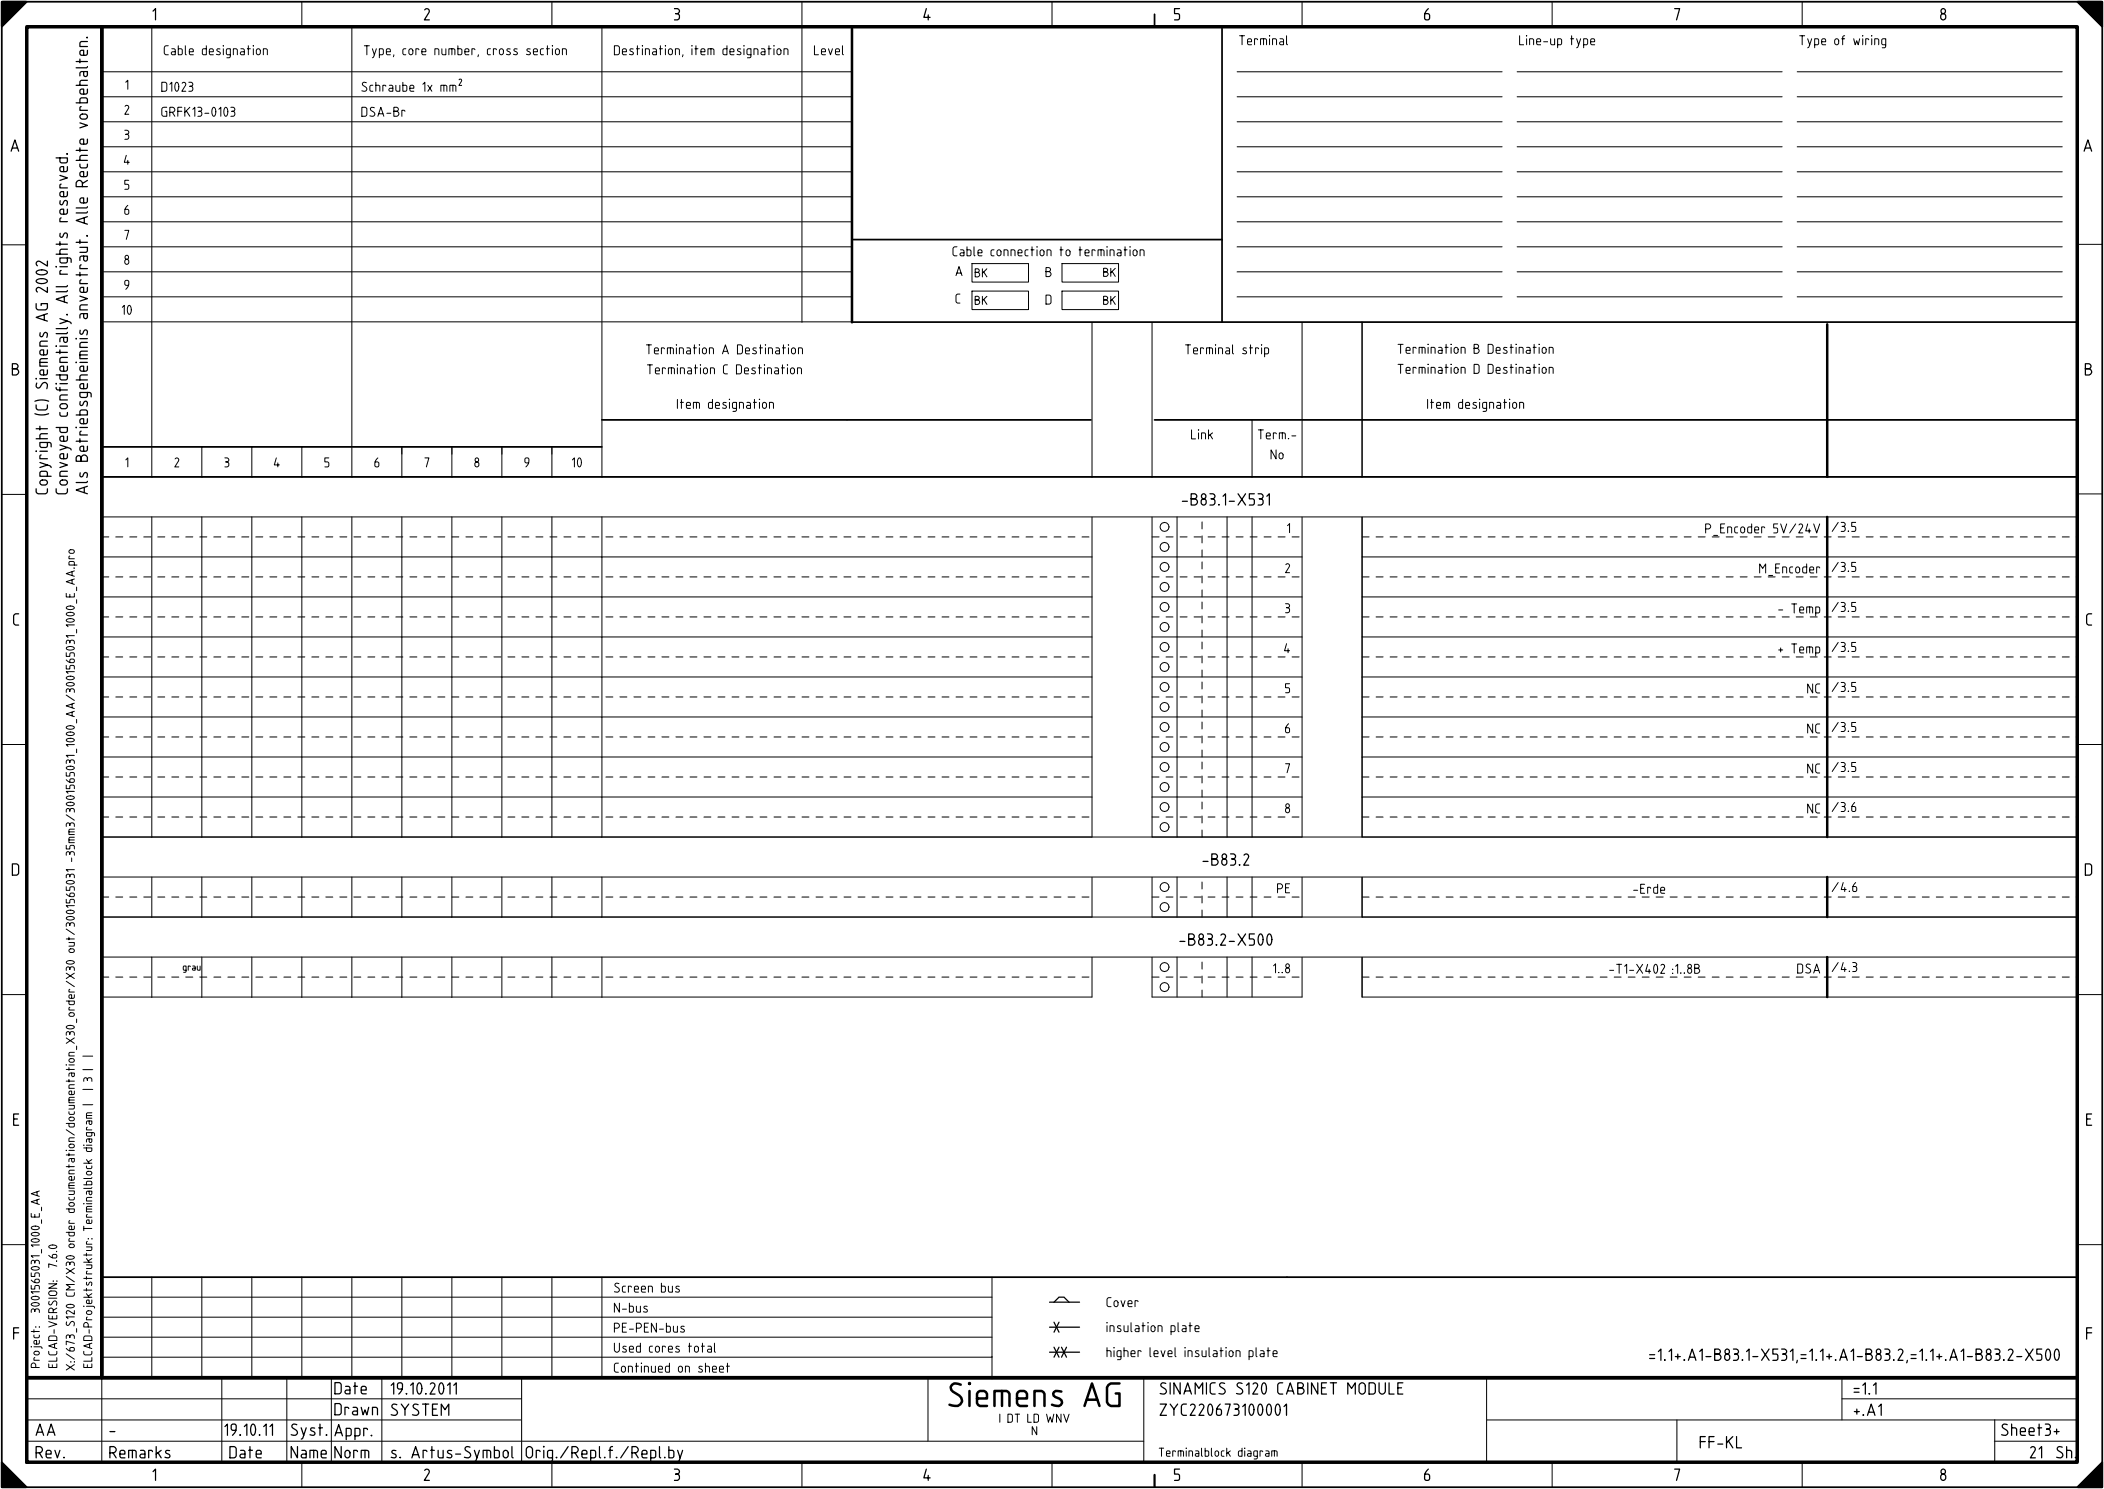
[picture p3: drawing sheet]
<svg xmlns="http://www.w3.org/2000/svg" width="421mm" height="298mm" viewBox="0 0 421 298" stroke-linecap="round" stroke-linejoin="round" font-family="sans-serif">
<g fill="none" stroke="#000" stroke-width=".35">
<path d="M.4 .3h420v297h-420zM.4 .3h5l-5 5zM.5 4.9h.1M.5 4.9h.2M.5 4.8h.2M.5 4.7h.3M.5 4.6h.4M.5 4.6h.5M.5 4.5h.5M.5 4.4h.6M.5 4.3h.7M.5 4.3h.8"/>
<path d="M.5 4.2h.8M.5 4.1h.9M.5 4h1M.5 3.9h1.1M.5 3.8h1.2M.5 3.8h1.3M.5 3.7h1.3M.5 3.6h1.4M.5 3.5h1.5M.5 3.5h1.6M.5 3.4h1.6M.5 3.3h1.7"/>
<path d="M.5 3.2h1.8M.5 3.2h1.9M.5 3.1h1.9M.5 3h2M.5 2.9h2.1M.5 2.9h2.2M.5 2.8h2.2M.5 2.7h2.3M.5 2.6h2.4M.5 2.6h2.5M.5 2.5h2.5M.5 2.4h2.6"/>
<path d="M.5 2.3h2.7M.5 2.3h2.8M.5 2.2h2.8M.5 2.1h2.9M.5 2h3M.5 2h3.1M.5 1.9h3.1M.5 1.8h3.2M.5 1.7h3.3M.5 1.7h3.4M.5 1.6h3.4M.5 1.5h3.5"/>
<path d="M.5 1.4h3.6M.5 1.3h3.7M.5 1.2h3.8M.5 1.2h3.9M.5 1.1h3.9M.5 1h4M.5 .9h4.1M.5 .9h4.2M.5 .8h4.2M.5 .7h4.3M.5 .6h4.4M.5 .6h4.5"/>
<path d="M.5 .5h4.5M.5 .4h4.6M.5 .3h4.7M230.9 2.9v2.4M244.4 5.7v58.7M415.4 .3h5v5zM415.5 .3h4.7M415.6 .4h4.6M415.7 .5h4.5M415.7 .6h4.5M415.8 .6h4.4M415.9 .7h4.3"/>
<path d="M416 .8h4.2M416 .9h4.2M416.1 .9h4.1M416.2 1h4M416.3 1.1h3.9M416.3 1.2h3.9M416.4 1.2h3.8M416.5 1.3h3.7M416.6 1.4h3.6M416.7 1.5h3.5M416.8 1.6h3.4M416.8 1.7h3.4"/>
<path d="M416.9 1.7h3.3M417 1.8h3.2M417.1 1.9h3.1M417.1 2h3.1M417.2 2h3M417.3 2.1h2.9M417.4 2.2h2.8M417.4 2.3h2.8M417.5 2.3h2.7M417.6 2.4h2.6M417.7 2.5h2.5M417.7 2.6h2.5"/>
<path d="M417.8 2.6h2.4M417.9 2.7h2.3M418 2.8h2.2M418 2.9h2.2M418.1 2.9h2.1M418.2 3h2M418.3 3.1h1.9M418.3 3.2h1.9M418.4 3.2h1.8M418.5 3.3h1.7M418.6 3.4h1.6M418.6 3.5h1.6"/>
<path d="M418.7 3.5h1.5M418.8 3.6h1.4M418.9 3.7h1.3M418.9 3.8h1.3M419 3.8h1.2M419.1 3.9h1.1M419.2 4h1M419.3 4.1h.9M419.4 4.2h.8M419.4 4.3h.8M419.5 4.3h.7M419.6 4.4h.6"/>
<path d="M419.7 4.5h.5M419.7 4.6h.5M419.8 4.6h.4M419.9 4.7h.3M420 4.8h.2M420 4.9h.2M420.1 4.9h.1M170.4 47.9h74M170.4 64.4h245M20.4 95.3h395M20.4 89.3h100M120.4 84h97.8"/>
<path d="M230.9 84h184.5M20.4 255.3h395M.4 292.4l5 4.9h-5zM.5 297.3h4.6M.5 297.2h4.5M.5 297.1h4.5M.5 297.1h4.4M.5 297h4.4M.5 297h4.3M.5 296.9h4.2M.5 296.8h4.2M.5 296.8h4.1"/>
<path d="M.5 296.7h4.1M.5 296.7h4M.5 296.6h3.9M.5 296.5h3.9M.5 296.5h3.8M.5 296.4h3.8M.5 296.4h3.7M.5 296.3h3.6M.5 296.2h3.6M.5 296.2h3.5M.5 296.1h3.5M.5 296.1h3.4"/>
<path d="M.5 296h3.4M.5 296h3.3M.5 295.9h3.3M.5 295.9h3.2M.5 295.8h3.1M.5 295.7h3.1M.5 295.7h3M.5 295.6h3M.5 295.6h2.9M.5 295.5h2.8M.5 295.4h2.8M.5 295.4h2.7"/>
<path d="M.5 295.3h2.7M.5 295.3h2.6M.5 295.2h2.5M.5 295.1h2.5M.5 295.1h2.4M.5 295h2.4M.5 295h2.3M.5 294.9h2.2M.5 294.8h2.2M.5 294.8h2.1M.5 294.7h2.1M.5 294.7h2"/>
<path d="M.5 294.6h1.9M.5 294.5h1.9M.5 294.5h1.8M.5 294.4h1.8M.5 294.4h1.7M.5 294.3h1.6M.5 294.2h1.6M.5 294.2h1.5M.5 294.1h1.5M.5 294.1h1.4M.5 294h1.3M.5 293.9h1.3"/>
<path d="M.5 293.9h1.2M.5 293.8h1.2M.5 293.8h1.1M.5 293.7h1M.5 293.6h1M.5 293.6h.9M.5 293.5h.9M.5 293.5h.8M.5 293.4h.8M.5 293.4h.7M.5 293.3h.7M.5 293.3h.6"/>
<path d="M.5 293.2h.5M.5 293.1h.5M.5 293.1h.4M.5 293h.4M.5 293h.3M.5 292.9h.2M.5 292.8h.2M.5 292.8h.1M.5 292.7h.1M230.9 294.8v2.5M415.4 297.3l5-4.9v4.9zM415.6 297.3h4.6"/>
<path d="M415.7 297.2h4.5M415.7 297.1h4.5M415.8 297.1h4.4M415.8 297h4.4M415.9 297h4.3M416 296.9h4.2M416 296.8h4.2M416.1 296.8h4.1M416.1 296.7h4.1M416.2 296.7h4M416.3 296.6h3.9M416.3 296.5h3.9"/>
<path d="M416.4 296.5h3.8M416.4 296.4h3.8M416.5 296.4h3.7M416.6 296.3h3.6M416.6 296.2h3.6M416.7 296.2h3.5M416.7 296.1h3.5M416.8 296.1h3.4M416.8 296h3.4M416.9 296h3.3M416.9 295.9h3.3M417 295.9h3.2"/>
<path d="M417.1 295.8h3.1M417.1 295.7h3.1M417.2 295.7h3M417.2 295.6h3M417.3 295.6h2.9M417.4 295.5h2.8M417.4 295.4h2.8M417.5 295.4h2.7M417.5 295.3h2.7M417.6 295.3h2.6M417.7 295.2h2.5M417.7 295.1h2.5"/>
<path d="M417.8 295.1h2.4M417.8 295h2.4M417.9 295h2.3M418 294.9h2.2M418 294.8h2.2M418.1 294.8h2.1M418.1 294.7h2.1M418.2 294.7h2M418.3 294.6h1.9M418.3 294.5h1.9M418.4 294.5h1.8M418.4 294.4h1.8"/>
<path d="M418.5 294.4h1.7M418.6 294.3h1.6M418.6 294.2h1.6M418.7 294.2h1.5M418.7 294.1h1.5M418.8 294.1h1.4M418.9 294h1.3M418.9 293.9h1.3M419 293.9h1.2M419 293.8h1.2M419.1 293.8h1.1M419.2 293.7h1"/>
<path d="M419.2 293.6h1M419.3 293.6h.9M419.3 293.5h.9M419.4 293.5h.8M419.4 293.4h.8M419.5 293.4h.7M419.5 293.3h.7M419.6 293.3h.6M419.7 293.2h.5M419.7 293.1h.5M419.8 293.1h.4M419.8 293h.4"/>
<path d="M419.9 293h.3M420 292.9h.2M420 292.8h.2M420.1 292.8h.1M420.1 292.7h.1"/>
</g>
<path d="M209.9 270.3h6M209.9 265.3h6M209.9 260.4h6M210.8 260.4l1-1.1h1l1 1.1M210.8 269.3l1 2M210.8 264.4l1 2M211.8 269.3l-1 2M211.8 264.4l-1 2M212.3 269.3l1 2M213.3 269.3l-1 2" fill="none" stroke="#000" stroke-width=".25"/>
<path d="M170.4 5.7v58.7M365.4 64.8v30.5M365.4 103.3v64.1M365.4 175.3v8M365.4 191.4v7.9" fill="none" stroke="#000" stroke-width=".5"/>
<g fill="none" stroke="#000" stroke-width=".2">
<path d="M20.4 14.4h150M20.4 19.3h150M30.4 5.3v90M60.4 .3v5M70.4 5.3v90M110.4 .3v5M120.4 5.3v90M160.4 .3v64.1M210.4 .3v5M247.4 14.4h53M247.4 19.3h53M260.4 .3v5"/>
<path d="M303.4 14.4h53M303.4 19.3h53M310.4 .3v5M359.4 14.4h53M359.4 19.3h53M360.4 .3v5M20.4 39.3h150M20.4 34.3h150M20.4 29.3h150M20.4 24.3h150M247.4 39.3h53M247.4 34.3h53"/>
<path d="M247.4 29.3h53M247.4 24.3h53M303.4 39.3h53M303.4 34.3h53M303.4 29.3h53M303.4 24.3h53M359.4 39.3h53M359.4 34.3h53M359.4 29.3h53M359.4 24.3h53M.4 48.9h5M20.4 59.3h150"/>
<path d="M20.4 54.3h150M20.4 49.4h150M20.4 44.3h150M194.4 58.2h11.3v3.7h-11.3zM194.4 52.7h11.3v3.7h-11.3zM212.4 52.7h11.3v3.7h-11.3zM212.4 58.2h11.3v3.7h-11.3zM247.4 59.3h53M247.4 54.3h53M247.4 49.4h53M247.4 44.3h53M303.4 59.3h53"/>
<path d="M303.4 54.3h53M303.4 49.4h53M303.4 44.3h53M359.4 59.3h53M359.4 54.3h53M359.4 49.4h53M359.4 44.3h53M415.4 48.8h5M20.4 64.4h150M218.4 64.4v30.9M230.4 64.4v30.9M260.4 64.4v30.9"/>
<path d="M272.4 64.4v30.9M.4 98.8h5M20.4 95.3h395M40.4 89.3h.1M40.4 89.3v6M50.4 89.3h.1M50.4 89.3v6M60.4 89.3h.1M60.4 89.3v6M80.4 89.3v6M90.4 89.3v6M100.4 89.3v6"/>
<path d="M110.4 89.3v6M250.4 84v11.3M415.4 98.7h5M20.4 103.3h395M20.4 111.4h198M20.4 107.4h1.4M20.4 119.3h198M20.4 115.3h1.4M23.2 107.4h1.4M23.2 115.3h1.4M26 107.4h1.4M26 115.3h1.4"/>
<path d="M28.8 107.4h1.4M28.8 115.3h1.4M30.4 103.3v64.1M31.6 107.4h1.4M31.6 115.3h1.4M34.4 107.4h1.4M34.4 115.3h1.4M37.2 107.4h1.4M37.2 115.3h1.4M40 107.4h1.4M40 115.3h1.4M40.4 103.3v64.1"/>
<path d="M42.8 107.4h1.4M42.8 115.3h1.4M45.6 107.4h1.4M45.6 115.3h1.4M48.4 107.4h1.4M48.4 115.3h1.4M50.4 103.3v64.1M51.2 107.4h1.4M51.2 115.3h1.4M54 107.4h1.4M54 115.3h1.4M56.8 107.4h1.4"/>
<path d="M56.8 115.3h1.4M59.6 107.4h1.4M59.6 115.3h1.4M60.4 103.3v64.1M62.4 107.4h1.4M62.4 115.3h1.4M65.2 107.4h1.4M65.2 115.3h1.4M68 107.4h1.4M68 115.3h1.4M70.4 103.3v64.1M70.8 107.4h1.4"/>
<path d="M70.8 115.3h1.4M73.6 107.4h1.4M73.6 115.3h1.4M76.4 107.4h1.4M76.4 115.3h1.4M79.2 107.4h1.4M79.2 115.3h1.4M80.4 103.3v64.1M82 107.4h1.4M82 115.3h1.4M84.8 107.4h1.4M84.8 115.3h1.4"/>
<path d="M87.6 107.4h1.4M87.6 115.3h1.4M90.4 103.3v64.1M90.4 107.4h1.4M90.4 115.3h1.4M93.2 107.4h1.4M93.2 115.3h1.4M96 107.4h1.4M96 115.3h1.4M98.8 107.4h1.4M98.8 115.3h1.4M100.4 103.3v64.1"/>
<path d="M101.6 107.4h1.4M101.6 115.3h1.4M104.4 107.4h1.4M104.4 115.3h1.4M107.2 107.4h1.4M107.2 115.3h1.4M110 107.4h1.4M110 115.3h1.4M110.4 103.3v64.1M112.8 107.4h1.4M112.8 115.3h1.4M115.6 107.4h1.4"/>
<path d="M115.6 115.3h1.4M118.4 107.4h1.4M118.4 115.3h1.4M120.4 103.3v64.1M121.2 107.4h1.4M121.2 115.3h1.4M124 107.4h1.4M124 115.3h1.4M126.8 107.4h1.4M126.8 115.3h1.4M129.6 107.4h1.4M129.6 115.3h1.4"/>
<path d="M132.4 107.4h1.4M132.4 115.3h1.4M135.2 107.4h1.4M135.2 115.3h1.4M138 107.4h1.4M138 115.3h1.4M140.8 107.4h1.4M140.8 115.3h1.4M143.6 107.4h1.4M143.6 115.3h1.4M146.4 107.4h1.4M146.4 115.3h1.4"/>
<path d="M149.2 107.4h1.4M149.2 115.3h1.4M152 107.4h1.4M152 115.3h1.4M154.8 107.4h1.4M154.8 115.3h1.4M157.6 107.4h1.4M157.6 115.3h1.4M160.4 107.4h1.4M160.4 115.3h1.4M163.2 107.4h1.4M163.2 115.3h1.4"/>
<path d="M166 107.4h1.4M166 115.3h1.4M168.8 107.4h1.4M168.8 115.3h1.4M171.6 107.4h1.4M171.6 115.3h1.4M174.4 107.4h1.4M174.4 115.3h1.4M177.2 107.4h1.4M177.2 115.3h1.4M180 107.4h1.4M180 115.3h1.4"/>
<path d="M182.8 107.4h1.4M182.8 115.3h1.4M185.6 107.4h1.4M185.6 115.3h1.4M188.4 107.4h1.4M188.4 115.3h1.4M191.2 107.4h1.4M191.2 115.3h1.4M194 107.4h1.4M194 115.3h1.4M196.8 107.4h1.4M196.8 115.3h1.4"/>
<path d="M199.6 107.4h1.4M199.6 115.3h1.4M202.4 107.4h1.4M202.4 115.3h1.4M205.2 107.4h1.4M205.2 115.3h1.4M208 107.4h1.4M208 115.3h1.4M210.8 107.4h1.4M210.8 115.3h1.4M213.6 107.4h1.4M213.6 115.3h1.4"/>
<path d="M216.4 107.4h1.4M216.4 115.3h1.4M218.4 103.4v39.9h-198M230.4 103.4v39.9h30v-39.9M230.4 111.4h30M230.4 107.4h1.4M230.4 119.3h30M230.4 115.3h1.4M233.2 107.4h1.4M233.2 115.3h1.4M235.4 103.3v64.1M236 107.4h1.4"/>
<path d="M236 115.3h1.4M238.8 107.4h1.4M238.8 115.3h1.4M240.4 104.3v1.4M240.4 107.1v1.4M240.4 110v1.4M240.4 112.3v1.4M240.4 115.2v1.4M240.4 117.9v1.4M241.6 107.4h1.4M241.6 115.3h1.4M244.4 107.4h1.4"/>
<path d="M244.4 115.3h1.4M245.4 103.3v64.1M247.2 107.4h1.4M247.2 115.3h1.4M250 107.4h1.4M250 115.3h1.4M250.4 103.3v64.1M252.8 107.4h1.4M252.8 115.3h1.4M255.6 107.4h1.4M255.6 115.3h1.4M258.4 107.4h1.4"/>
<path d="M258.4 115.3h1.4M272.4 103.4v39.9h143M272.4 111.4h143M272.4 107.4h1.4M272.4 119.3h143M272.4 115.3h1.4M275.2 107.4h1.4M275.2 115.3h1.4M278 107.4h1.4M278 115.3h1.4M280.8 107.4h1.4M280.8 115.3h1.4"/>
<path d="M283.6 107.4h1.4M283.6 115.3h1.4M286.4 107.4h1.4M286.4 115.3h1.4M289.2 107.4h1.4M289.2 115.3h1.4M292 107.4h1.4M292 115.3h1.4M294.8 107.4h1.4M294.8 115.3h1.4M297.6 107.4h1.4M297.6 115.3h1.4"/>
<path d="M300.4 107.4h1.4M300.4 115.3h1.4M303.2 107.4h1.4M303.2 115.3h1.4M306 107.4h1.4M306 115.3h1.4M308.8 107.4h1.4M308.8 115.3h1.4M311.6 107.4h1.4M311.6 115.3h1.4M314.4 107.4h1.4M314.4 115.3h1.4"/>
<path d="M317.2 107.4h1.4M317.2 115.3h1.4M320 107.4h1.4M320 115.3h1.4M322.8 107.4h1.4M322.8 115.3h1.4M325.6 107.4h1.4M325.6 115.3h1.4M328.4 107.4h1.4M328.4 115.3h1.4M331.2 107.4h1.4M331.2 115.3h1.4"/>
<path d="M334 107.4h1.4M334 115.3h1.4M336.8 107.4h1.4M336.8 115.3h1.4M339.6 107.4h1.4M339.6 115.3h1.4M342.4 107.4h1.4M342.4 115.3h1.4M345.2 107.4h1.4M345.2 115.3h1.4M348 107.4h1.4M348 115.3h1.4"/>
<path d="M350.8 107.4h1.4M350.8 115.3h1.4M353.6 107.4h1.4M353.6 115.3h1.4M356.4 107.4h1.4M356.4 115.3h1.4M359.2 107.4h1.4M359.2 115.3h1.4M362 107.4h1.4M362 115.3h1.4M364.8 107.4h1.4M364.8 115.3h1.4"/>
<path d="M367.6 107.4h1.4M367.6 115.3h1.4M370.4 107.4h1.4M370.4 115.3h1.4M373.2 107.4h1.4M373.2 115.3h1.4M376 107.4h1.4M376 115.3h1.4M378.8 107.4h1.4M378.8 115.3h1.4M381.6 107.4h1.4M381.6 115.3h1.4"/>
<path d="M384.4 107.4h1.4M384.4 115.3h1.4M387.2 107.4h1.4M387.2 115.3h1.4M390 107.4h1.4M390 115.3h1.4M392.8 107.4h1.4M392.8 115.3h1.4M395.6 107.4h1.4M395.6 115.3h1.4M398.4 107.4h1.4M398.4 115.3h1.4"/>
<path d="M401.2 107.4h1.4M401.2 115.3h1.4M404 107.4h1.4M404 115.3h1.4M406.8 107.4h1.4M406.8 115.3h1.4M409.6 107.4h1.4M409.6 115.3h1.4M412.4 107.4h1.4M412.4 115.3h1.4M415.2 107.4h.2M415.2 115.3h.2"/>
<path d="M20.4 127.3h198M20.4 123.3h1.4M20.4 135.4h198M20.4 131.3h1.4M20.4 139.4h1.4M23.2 123.3h1.4M23.2 131.3h1.4M23.2 139.4h1.4M26 123.3h1.4M26 131.3h1.4M26 139.4h1.4M28.8 123.3h1.4"/>
<path d="M28.8 131.3h1.4M28.8 139.4h1.4M31.6 123.3h1.4M31.6 131.3h1.4M31.6 139.4h1.4M34.4 123.3h1.4M34.4 131.3h1.4M34.4 139.4h1.4M37.2 123.3h1.4M37.2 131.3h1.4M37.2 139.4h1.4M40 123.3h1.4"/>
<path d="M40 131.3h1.4M40 139.4h1.4M42.8 123.3h1.4M42.8 131.3h1.4M42.8 139.4h1.4M45.6 123.3h1.4M45.6 131.3h1.4M45.6 139.4h1.4M48.4 123.3h1.4M48.4 131.3h1.4M48.4 139.4h1.4M51.2 123.3h1.4"/>
<path d="M51.2 131.3h1.4M51.2 139.4h1.4M54 123.3h1.4M54 131.3h1.4M54 139.4h1.4M56.8 123.3h1.4M56.8 131.3h1.4M56.8 139.4h1.4M59.6 123.3h1.4M59.6 131.3h1.4M59.6 139.4h1.4M62.4 123.3h1.4"/>
<path d="M62.4 131.3h1.4M62.4 139.4h1.4M65.2 123.3h1.4M65.2 131.3h1.4M65.2 139.4h1.4M68 123.3h1.4M68 131.3h1.4M68 139.4h1.4M70.8 123.3h1.4M70.8 131.3h1.4M70.8 139.4h1.4M73.6 123.3h1.4"/>
<path d="M73.6 131.3h1.4M73.6 139.4h1.4M76.4 123.3h1.4M76.4 131.3h1.4M76.4 139.4h1.4M79.2 123.3h1.4M79.2 131.3h1.4M79.2 139.4h1.4M82 123.3h1.4M82 131.3h1.4M82 139.4h1.4M84.8 123.3h1.4"/>
<path d="M84.8 131.3h1.4M84.8 139.4h1.4M87.6 123.3h1.4M87.6 131.3h1.4M87.6 139.4h1.4M90.4 123.3h1.4M90.4 131.3h1.4M90.4 139.4h1.4M93.2 123.3h1.4M93.2 131.3h1.4M93.2 139.4h1.4M96 123.3h1.4"/>
<path d="M96 131.3h1.4M96 139.4h1.4M98.8 123.3h1.4M98.8 131.3h1.4M98.8 139.4h1.4M101.6 123.3h1.4M101.6 131.3h1.4M101.6 139.4h1.4M104.4 123.3h1.4M104.4 131.3h1.4M104.4 139.4h1.4M107.2 123.3h1.4"/>
<path d="M107.2 131.3h1.4M107.2 139.4h1.4M110 123.3h1.4M110 131.3h1.4M110 139.4h1.4M112.8 123.3h1.4M112.8 131.3h1.4M112.8 139.4h1.4M115.6 123.3h1.4M115.6 131.3h1.4M115.6 139.4h1.4M118.4 123.3h1.4"/>
<path d="M118.4 131.3h1.4M118.4 139.4h1.4M121.2 123.3h1.4M121.2 131.3h1.4M121.2 139.4h1.4M124 123.3h1.4M124 131.3h1.4M124 139.4h1.4M126.8 123.3h1.4M126.8 131.3h1.4M126.8 139.4h1.4M129.6 123.3h1.4"/>
<path d="M129.6 131.3h1.4M129.6 139.4h1.4M132.4 123.3h1.4M132.4 131.3h1.4M132.4 139.4h1.4M135.2 123.3h1.4M135.2 131.3h1.4M135.2 139.4h1.4M138 123.3h1.4M138 131.3h1.4M138 139.4h1.4M140.8 123.3h1.4"/>
<path d="M140.8 131.3h1.4M140.8 139.4h1.4M143.6 123.3h1.4M143.6 131.3h1.4M143.6 139.4h1.4M146.4 123.3h1.4M146.4 131.3h1.4M146.4 139.4h1.4M149.2 123.3h1.4M149.2 131.3h1.4M149.2 139.4h1.4M152 123.3h1.4"/>
<path d="M152 131.3h1.4M152 139.4h1.4M154.8 123.3h1.4M154.8 131.3h1.4M154.8 139.4h1.4M157.6 123.3h1.4M157.6 131.3h1.4M157.6 139.4h1.4M160.4 123.3h1.4M160.4 131.3h1.4M160.4 139.4h1.4M163.2 123.3h1.4"/>
<path d="M163.2 131.3h1.4M163.2 139.4h1.4M166 123.3h1.4M166 131.3h1.4M166 139.4h1.4M168.8 123.3h1.4M168.8 131.3h1.4M168.8 139.4h1.4M171.6 123.3h1.4M171.6 131.3h1.4M171.6 139.4h1.4M174.4 123.3h1.4"/>
<path d="M174.4 131.3h1.4M174.4 139.4h1.4M177.2 123.3h1.4M177.2 131.3h1.4M177.2 139.4h1.4M180 123.3h1.4M180 131.3h1.4M180 139.4h1.4M182.8 123.3h1.4M182.8 131.3h1.4M182.8 139.4h1.4M185.6 123.3h1.4"/>
<path d="M185.6 131.3h1.4M185.6 139.4h1.4M188.4 123.3h1.4M188.4 131.3h1.4M188.4 139.4h1.4M191.2 123.3h1.4M191.2 131.3h1.4M191.2 139.4h1.4M194 123.3h1.4M194 131.3h1.4M194 139.4h1.4M196.8 123.3h1.4"/>
<path d="M196.8 131.3h1.4M196.8 139.4h1.4M199.6 123.3h1.4M199.6 131.3h1.4M199.6 139.4h1.4M202.4 123.3h1.4M202.4 131.3h1.4M202.4 139.4h1.4M205.2 123.3h1.4M205.2 131.3h1.4M205.2 139.4h1.4M208 123.3h1.4"/>
<path d="M208 131.3h1.4M208 139.4h1.4M210.8 123.3h1.4M210.8 131.3h1.4M210.8 139.4h1.4M213.6 123.3h1.4M213.6 131.3h1.4M213.6 139.4h1.4M216.4 123.3h1.4M216.4 131.3h1.4M216.4 139.4h1.4M230.4 127.3h30"/>
<path d="M230.4 123.3h1.4M230.4 135.4h30M230.4 131.3h1.4M230.4 139.4h1.4M233.2 123.3h1.4M233.2 131.3h1.4M233.2 139.4h1.4M236 123.3h1.4M236 131.3h1.4M236 139.4h1.4M238.8 123.3h1.4M238.8 131.3h1.4"/>
<path d="M238.8 139.4h1.4M240.4 120.4v1.4M240.4 123.1v1.4M240.4 125.9v1.4M240.4 128.3v1.4M240.4 131.1v1.4M240.4 133.9v1.5M240.4 136.3v1.4M240.4 139.1v1.5M241.6 123.3h1.4M241.6 131.3h1.4M241.6 139.4h1.4"/>
<path d="M244.4 123.3h1.4M244.4 131.3h1.4M244.4 139.4h1.4M247.2 123.3h1.4M247.2 131.3h1.4M247.2 139.4h1.4M250 123.3h1.4M250 131.3h1.4M250 139.4h1.4M252.8 123.3h1.4M252.8 131.3h1.4M252.8 139.4h1.4"/>
<path d="M255.6 123.3h1.4M255.6 131.3h1.4M255.6 139.4h1.4M258.4 123.3h1.4M258.4 131.3h1.4M258.4 139.4h1.4M272.4 127.3h143M272.4 123.3h1.4M272.4 135.4h143M272.4 131.3h1.4M272.4 139.4h1.4M275.2 123.3h1.4"/>
<path d="M275.2 131.3h1.4M275.2 139.4h1.4M278 123.3h1.4M278 131.3h1.4M278 139.4h1.4M280.8 123.3h1.4M280.8 131.3h1.4M280.8 139.4h1.4M283.6 123.3h1.4M283.6 131.3h1.4M283.6 139.4h1.4M286.4 123.3h1.4"/>
<path d="M286.4 131.3h1.4M286.4 139.4h1.4M289.2 123.3h1.4M289.2 131.3h1.4M289.2 139.4h1.4M292 123.3h1.4M292 131.3h1.4M292 139.4h1.4M294.8 123.3h1.4M294.8 131.3h1.4M294.8 139.4h1.4M297.6 123.3h1.4"/>
<path d="M297.6 131.3h1.4M297.6 139.4h1.4M300.4 123.3h1.4M300.4 131.3h1.4M300.4 139.4h1.4M303.2 123.3h1.4M303.2 131.3h1.4M303.2 139.4h1.4M306 123.3h1.4M306 131.3h1.4M306 139.4h1.4M308.8 123.3h1.4"/>
<path d="M308.8 131.3h1.4M308.8 139.4h1.4M311.6 123.3h1.4M311.6 131.3h1.4M311.6 139.4h1.4M314.4 123.3h1.4M314.4 131.3h1.4M314.4 139.4h1.4M317.2 123.3h1.4M317.2 131.3h1.4M317.2 139.4h1.4M320 123.3h1.4"/>
<path d="M320 131.3h1.4M320 139.4h1.4M322.8 123.3h1.4M322.8 131.3h1.4M322.8 139.4h1.4M325.6 123.3h1.4M325.6 131.3h1.4M325.6 139.4h1.4M328.4 123.3h1.4M328.4 131.3h1.4M328.4 139.4h1.4M331.2 123.3h1.4"/>
<path d="M331.2 131.3h1.4M331.2 139.4h1.4M334 123.3h1.4M334 131.3h1.4M334 139.4h1.4M336.8 123.3h1.4M336.8 131.3h1.4M336.8 139.4h1.4M339.6 123.3h1.4M339.6 131.3h1.4M339.6 139.4h1.4M342.4 123.3h1.4"/>
<path d="M342.4 131.3h1.4M342.4 139.4h1.4M345.2 123.3h1.4M345.2 131.3h1.4M345.2 139.4h1.4M348 123.3h1.4M348 131.3h1.4M348 139.4h1.4M350.8 123.3h1.4M350.8 131.3h1.4M350.8 139.4h1.4M353.6 123.3h1.4"/>
<path d="M353.6 131.3h1.4M353.6 139.4h1.4M356.4 123.3h1.4M356.4 131.3h1.4M356.4 139.4h1.4M359.2 123.3h1.4M359.2 131.3h1.4M359.2 139.4h1.4M362 123.3h1.4M362 131.3h1.4M362 139.4h1.4M364.8 123.3h1.4"/>
<path d="M364.8 131.3h1.4M364.8 139.4h1.4M367.6 123.3h1.4M367.6 131.3h1.4M367.6 139.4h1.4M370.4 123.3h1.4M370.4 131.3h1.4M370.4 139.4h1.4M373.2 123.3h1.4M373.2 131.3h1.4M373.2 139.4h1.4M376 123.3h1.4"/>
<path d="M376 131.3h1.4M376 139.4h1.4M378.8 123.3h1.4M378.8 131.3h1.4M378.8 139.4h1.4M381.6 123.3h1.4M381.6 131.3h1.4M381.6 139.4h1.4M384.4 123.3h1.4M384.4 131.3h1.4M384.4 139.4h1.4M387.2 123.3h1.4"/>
<path d="M387.2 131.3h1.4M387.2 139.4h1.4M390 123.3h1.4M390 131.3h1.4M390 139.4h1.4M392.8 123.3h1.4M392.8 131.3h1.4M392.8 139.4h1.4M395.6 123.3h1.4M395.6 131.3h1.4M395.6 139.4h1.4M398.4 123.3h1.4"/>
<path d="M398.4 131.3h1.4M398.4 139.4h1.4M401.2 123.3h1.4M401.2 131.3h1.4M401.2 139.4h1.4M404 123.3h1.4M404 131.3h1.4M404 139.4h1.4M406.8 123.3h1.4M406.8 131.3h1.4M406.8 139.4h1.4M409.6 123.3h1.4"/>
<path d="M409.6 131.3h1.4M409.6 139.4h1.4M412.4 123.3h1.4M412.4 131.3h1.4M412.4 139.4h1.4M415.2 123.3h.2M415.2 131.3h.2M415.2 139.4h.2M.4 148.9h5M20.4 151.3h198M20.4 147.3h1.4M20.4 159.3h198"/>
<path d="M20.4 155.3h1.4M23.2 147.3h1.4M23.2 155.3h1.4M26 147.3h1.4M26 155.3h1.4M28.8 147.3h1.4M28.8 155.3h1.4M31.6 147.3h1.4M31.6 155.3h1.4M34.4 147.3h1.4M34.4 155.3h1.4M37.2 147.3h1.4"/>
<path d="M37.2 155.3h1.4M40 147.3h1.4M40 155.3h1.4M42.8 147.3h1.4M42.8 155.3h1.4M45.6 147.3h1.4M45.6 155.3h1.4M48.4 147.3h1.4M48.4 155.3h1.4M51.2 147.3h1.4M51.2 155.3h1.4M54 147.3h1.4"/>
<path d="M54 155.3h1.4M56.8 147.3h1.4M56.8 155.3h1.4M59.6 147.3h1.4M59.6 155.3h1.4M62.4 147.3h1.4M62.4 155.3h1.4M65.2 147.3h1.4M65.2 155.3h1.4M68 147.3h1.4M68 155.3h1.4M70.8 147.3h1.4"/>
<path d="M70.8 155.3h1.4M73.6 147.3h1.4M73.6 155.3h1.4M76.4 147.3h1.4M76.4 155.3h1.4M79.2 147.3h1.4M79.2 155.3h1.4M82 147.3h1.4M82 155.3h1.4M84.8 147.3h1.4M84.8 155.3h1.4M87.6 147.3h1.4"/>
<path d="M87.6 155.3h1.4M90.4 147.3h1.4M90.4 155.3h1.4M93.2 147.3h1.4M93.2 155.3h1.4M96 147.3h1.4M96 155.3h1.4M98.8 147.3h1.4M98.8 155.3h1.4M101.6 147.3h1.4M101.6 155.3h1.4M104.4 147.3h1.4"/>
<path d="M104.4 155.3h1.4M107.2 147.3h1.4M107.2 155.3h1.4M110 147.3h1.4M110 155.3h1.4M112.8 147.3h1.4M112.8 155.3h1.4M115.6 147.3h1.4M115.6 155.3h1.4M118.4 147.3h1.4M118.4 155.3h1.4M121.2 147.3h1.4"/>
<path d="M121.2 155.3h1.4M124 147.3h1.4M124 155.3h1.4M126.8 147.3h1.4M126.8 155.3h1.4M129.6 147.3h1.4M129.6 155.3h1.4M132.4 147.3h1.4M132.4 155.3h1.4M135.2 147.3h1.4M135.2 155.3h1.4M138 147.3h1.4"/>
<path d="M138 155.3h1.4M140.8 147.3h1.4M140.8 155.3h1.4M143.6 147.3h1.4M143.6 155.3h1.4M146.4 147.3h1.4M146.4 155.3h1.4M149.2 147.3h1.4M149.2 155.3h1.4M152 147.3h1.4M152 155.3h1.4M154.8 147.3h1.4"/>
<path d="M154.8 155.3h1.4M157.6 147.3h1.4M157.6 155.3h1.4M160.4 147.3h1.4M160.4 155.3h1.4M163.2 147.3h1.4M163.2 155.3h1.4M166 147.3h1.4M166 155.3h1.4M168.8 147.3h1.4M168.8 155.3h1.4M171.6 147.3h1.4"/>
<path d="M171.6 155.3h1.4M174.4 147.3h1.4M174.4 155.3h1.4M177.2 147.3h1.4M177.2 155.3h1.4M180 147.3h1.4M180 155.3h1.4M182.8 147.3h1.4M182.8 155.3h1.4M185.6 147.3h1.4M185.6 155.3h1.4M188.4 147.3h1.4"/>
<path d="M188.4 155.3h1.4M191.2 147.3h1.4M191.2 155.3h1.4M194 147.3h1.4M194 155.3h1.4M196.8 147.3h1.4M196.8 155.3h1.4M199.6 147.3h1.4M199.6 155.3h1.4M202.4 147.3h1.4M202.4 155.3h1.4M205.2 147.3h1.4"/>
<path d="M205.2 155.3h1.4M208 147.3h1.4M208 155.3h1.4M210.8 147.3h1.4M210.8 155.3h1.4M213.6 147.3h1.4M213.6 155.3h1.4M216.4 147.3h1.4M216.4 155.3h1.4M218.4 143.4v24M230.4 143.4v24M230.4 151.3h30"/>
<path d="M230.4 147.3h1.4M230.4 159.3h30M230.4 155.3h1.4M233.2 147.3h1.4M233.2 155.3h1.4M236 147.3h1.4M236 155.3h1.4M238.8 147.3h1.4M238.8 155.3h1.4M240.4 142v1.3M240.4 144.3v1.5M240.4 147.2v1.3"/>
<path d="M240.4 149.9v1.4M240.4 152.4v1.3M240.4 155.1v1.4M240.4 157.9v1.4M241.6 147.3h1.4M241.6 155.3h1.4M244.4 147.3h1.4M244.4 155.3h1.4M247.2 147.3h1.4M247.2 155.3h1.4M250 147.3h1.4M250 155.3h1.4"/>
<path d="M252.8 147.3h1.4M252.8 155.3h1.4M255.6 147.3h1.4M255.6 155.3h1.4M258.4 147.3h1.4M258.4 155.3h1.4M260.4 143.4v24M272.4 143.4v24M272.4 151.3h143M272.4 147.3h1.4M272.4 159.3h143M272.4 155.3h1.4"/>
<path d="M275.2 147.3h1.4M275.2 155.3h1.4M278 147.3h1.4M278 155.3h1.4M280.8 147.3h1.4M280.8 155.3h1.4M283.6 147.3h1.4M283.6 155.3h1.4M286.4 147.3h1.4M286.4 155.3h1.4M289.2 147.3h1.4M289.2 155.3h1.4"/>
<path d="M292 147.3h1.4M292 155.3h1.4M294.8 147.3h1.4M294.8 155.3h1.4M297.6 147.3h1.4M297.6 155.3h1.4M300.4 147.3h1.4M300.4 155.3h1.4M303.2 147.3h1.4M303.2 155.3h1.4M306 147.3h1.4M306 155.3h1.4"/>
<path d="M308.8 147.3h1.4M308.8 155.3h1.4M311.6 147.3h1.4M311.6 155.3h1.4M314.4 147.3h1.4M314.4 155.3h1.4M317.2 147.3h1.4M317.2 155.3h1.4M320 147.3h1.4M320 155.3h1.4M322.8 147.3h1.4M322.8 155.3h1.4"/>
<path d="M325.6 147.3h1.4M325.6 155.3h1.4M328.4 147.3h1.4M328.4 155.3h1.4M331.2 147.3h1.4M331.2 155.3h1.4M334 147.3h1.4M334 155.3h1.4M336.8 147.3h1.4M336.8 155.3h1.4M339.6 147.3h1.4M339.6 155.3h1.4"/>
<path d="M342.4 147.3h1.4M342.4 155.3h1.4M345.2 147.3h1.4M345.2 155.3h1.4M348 147.3h1.4M348 155.3h1.4M350.8 147.3h1.4M350.8 155.3h1.4M353.6 147.3h1.4M353.6 155.3h1.4M356.4 147.3h1.4M356.4 155.3h1.4"/>
<path d="M359.2 147.3h1.4M359.2 155.3h1.4M362 147.3h1.4M362 155.3h1.4M364.8 147.3h1.4M364.8 155.3h1.4M367.6 147.3h1.4M367.6 155.3h1.4M370.4 147.3h1.4M370.4 155.3h1.4M373.2 147.3h1.4M373.2 155.3h1.4"/>
<path d="M376 147.3h1.4M376 155.3h1.4M378.8 147.3h1.4M378.8 155.3h1.4M381.6 147.3h1.4M381.6 155.3h1.4M384.4 147.3h1.4M384.4 155.3h1.4M387.2 147.3h1.4M387.2 155.3h1.4M390 147.3h1.4M390 155.3h1.4"/>
<path d="M392.8 147.3h1.4M392.8 155.3h1.4M395.6 147.3h1.4M395.6 155.3h1.4M398.4 147.3h1.4M398.4 155.3h1.4M401.2 147.3h1.4M401.2 155.3h1.4M404 147.3h1.4M404 155.3h1.4M406.8 147.3h1.4M406.8 155.3h1.4"/>
<path d="M409.6 147.3h1.4M409.6 155.3h1.4M412.4 147.3h1.4M412.4 155.3h1.4M415.2 147.3h.2M415.2 155.3h.2M415.4 148.9h5M20.4 167.4h395M20.4 175.3h395M20.4 163.4h1.4M20.4 179.3h1.4M23.2 163.4h1.4"/>
<path d="M23.2 179.3h1.4M26 163.4h1.4M26 179.3h1.4M28.8 163.4h1.4M28.8 179.3h1.4M30.4 175.3v8.1M31.6 163.4h1.4M31.6 179.3h1.4M34.4 163.4h1.4M34.4 179.3h1.4M37.2 163.4h1.4M37.2 179.3h1.4"/>
<path d="M40 163.4h1.4M40 179.3h1.4M40.4 175.3v8.1M42.8 163.4h1.4M42.8 179.3h1.4M45.6 163.4h1.4M45.6 179.3h1.4M48.4 163.4h1.4M48.4 179.3h1.4M50.4 175.3v8.1M51.2 163.4h1.4M51.2 179.3h1.4"/>
<path d="M54 163.4h1.4M54 179.3h1.4M56.8 163.4h1.4M56.8 179.3h1.4M59.6 163.4h1.4M59.6 179.3h1.4M60.4 175.3v8.1M62.4 163.4h1.4M62.4 179.3h1.4M65.2 163.4h1.4M65.2 179.3h1.4M68 163.4h1.4"/>
<path d="M68 179.3h1.4M70.4 175.3v8.1M70.8 163.4h1.4M70.8 179.3h1.4M73.6 163.4h1.4M73.6 179.3h1.4M76.4 163.4h1.4M76.4 179.3h1.4M79.2 163.4h1.4M79.2 179.3h1.4M80.4 175.3v8.1M82 163.4h1.4"/>
<path d="M82 179.3h1.4M84.8 163.4h1.4M84.8 179.3h1.4M87.6 163.4h1.4M87.6 179.3h1.4M90.4 175.3v8.1M90.4 163.4h1.4M90.4 179.3h1.4M93.2 163.4h1.4M93.2 179.3h1.4M96 163.4h1.4M96 179.3h1.4"/>
<path d="M98.8 163.4h1.4M98.8 179.3h1.4M100.4 175.3v8.1M101.6 163.4h1.4M101.6 179.3h1.4M104.4 163.4h1.4M104.4 179.3h1.4M107.2 163.4h1.4M107.2 179.3h1.4M110 163.4h1.4M110 179.3h1.4M110.4 175.3v8.1"/>
<path d="M112.8 163.4h1.4M112.8 179.3h1.4M115.6 163.4h1.4M115.6 179.3h1.4M118.4 163.4h1.4M118.4 179.3h1.4M120.4 175.3v8.1M121.2 163.4h1.4M121.2 179.3h1.4M124 163.4h1.4M124 179.3h1.4M126.8 163.4h1.4"/>
<path d="M126.8 179.3h1.4M129.6 163.4h1.4M129.6 179.3h1.4M132.4 163.4h1.4M132.4 179.3h1.4M135.2 163.4h1.4M135.2 179.3h1.4M138 163.4h1.4M138 179.3h1.4M140.8 163.4h1.4M140.8 179.3h1.4M143.6 163.4h1.4"/>
<path d="M143.6 179.3h1.4M146.4 163.4h1.4M146.4 179.3h1.4M149.2 163.4h1.4M149.2 179.3h1.4M152 163.4h1.4M152 179.3h1.4M154.8 163.4h1.4M154.8 179.3h1.4M157.6 163.4h1.4M157.6 179.3h1.4M160.4 163.4h1.4"/>
<path d="M160.4 179.3h1.4M163.2 163.4h1.4M163.2 179.3h1.4M166 163.4h1.4M166 179.3h1.4M168.8 163.4h1.4M168.8 179.3h1.4M171.6 163.4h1.4M171.6 179.3h1.4M174.4 163.4h1.4M174.4 179.3h1.4M177.2 163.4h1.4"/>
<path d="M177.2 179.3h1.4M180 163.4h1.4M180 179.3h1.4M182.8 163.4h1.4M182.8 179.3h1.4M185.6 163.4h1.4M185.6 179.3h1.4M188.4 163.4h1.4M188.4 179.3h1.4M191.2 163.4h1.4M191.2 179.3h1.4M194 163.4h1.4"/>
<path d="M194 179.3h1.4M196.8 163.4h1.4M196.8 179.3h1.4M199.6 163.4h1.4M199.6 179.3h1.4M202.4 163.4h1.4M202.4 179.3h1.4M205.2 163.4h1.4M205.2 179.3h1.4M208 163.4h1.4M208 179.3h1.4M210.8 163.4h1.4"/>
<path d="M210.8 179.3h1.4M213.6 163.4h1.4M213.6 179.3h1.4M216.4 163.4h1.4M216.4 179.3h1.4M218.4 175.4v7.9M230.4 175.4v7.9M230.4 163.4h1.4M230.4 179.3h1.4M233.2 163.4h1.4M233.2 179.3h1.4M235.4 175.3v8"/>
<path d="M236 163.4h1.4M236 179.3h1.4M238.8 163.4h1.4M238.8 179.3h1.4M240.4 160.3v1.4M240.4 163.1v1.4M240.4 166v1.4M240.4 176.4v1.4M240.4 179.1v1.4M241.6 163.4h1.4M241.6 179.3h1.4M244.4 163.4h1.4"/>
<path d="M244.4 179.3h1.4M245.4 175.3v8M247.2 163.4h1.4M247.2 179.3h1.4M250 163.4h1.4M250 179.3h1.4M250.4 175.3v8M252.8 163.4h1.4M252.8 179.3h1.4M255.6 163.4h1.4M255.6 179.3h1.4M258.4 163.4h1.4"/>
<path d="M258.4 179.3h1.4M260.4 175.4v7.9M272.4 175.4v7.9M272.4 163.4h1.4M272.4 179.3h1.4M275.2 163.4h1.4M275.2 179.3h1.4M278 163.4h1.4M278 179.3h1.4M280.8 163.4h1.4M280.8 179.3h1.4M283.6 163.4h1.4"/>
<path d="M283.6 179.3h1.4M286.4 163.4h1.4M286.4 179.3h1.4M289.2 163.4h1.4M289.2 179.3h1.4M292 163.4h1.4M292 179.3h1.4M294.8 163.4h1.4M294.8 179.3h1.4M297.6 163.4h1.4M297.6 179.3h1.4M300.4 163.4h1.4"/>
<path d="M300.4 179.3h1.4M303.2 163.4h1.4M303.2 179.3h1.4M306 163.4h1.4M306 179.3h1.4M308.8 163.4h1.4M308.8 179.3h1.4M311.6 163.4h1.4M311.6 179.3h1.4M314.4 163.4h1.4M314.4 179.3h1.4M317.2 163.4h1.4"/>
<path d="M317.2 179.3h1.4M320 163.4h1.4M320 179.3h1.4M322.8 163.4h1.4M322.8 179.3h1.4M325.6 163.4h1.4M325.6 179.3h1.4M328.4 163.4h1.4M328.4 179.3h1.4M331.2 163.4h1.4M331.2 179.3h1.4M334 163.4h1.4"/>
<path d="M334 179.3h1.4M336.8 163.4h1.4M336.8 179.3h1.4M339.6 163.4h1.4M339.6 179.3h1.4M342.4 163.4h1.4M342.4 179.3h1.4M345.2 163.4h1.4M345.2 179.3h1.4M348 163.4h1.4M348 179.3h1.4M350.8 163.4h1.4"/>
<path d="M350.8 179.3h1.4M353.6 163.4h1.4M353.6 179.3h1.4M356.4 163.4h1.4M356.4 179.3h1.4M359.2 163.4h1.4M359.2 179.3h1.4M362 163.4h1.4M362 179.3h1.4M364.8 163.4h1.4M364.8 179.3h1.4M367.6 163.4h1.4"/>
<path d="M367.6 179.3h1.4M370.4 163.4h1.4M370.4 179.3h1.4M373.2 163.4h1.4M373.2 179.3h1.4M376 163.4h1.4M376 179.3h1.4M378.8 163.4h1.4M378.8 179.3h1.4M381.6 163.4h1.4M381.6 179.3h1.4M384.4 163.4h1.4"/>
<path d="M384.4 179.3h1.4M387.2 163.4h1.4M387.2 179.3h1.4M390 163.4h1.4M390 179.3h1.4M392.8 163.4h1.4M392.8 179.3h1.4M395.6 163.4h1.4M395.6 179.3h1.4M398.4 163.4h1.4M398.4 179.3h1.4M401.2 163.4h1.4"/>
<path d="M401.2 179.3h1.4M404 163.4h1.4M404 179.3h1.4M406.8 163.4h1.4M406.8 179.3h1.4M409.6 163.4h1.4M409.6 179.3h1.4M412.4 163.4h1.4M412.4 179.3h1.4M415.2 163.4h.2M415.2 179.3h.2M.4 198.9h5"/>
<path d="M20.4 183.3h395M20.4 191.4h395M20.4 195.4h1.4M23.2 195.4h1.4M26 195.4h1.4M28.8 195.4h1.4M30.4 191.4v8M31.6 195.4h1.4M34.4 195.4h1.4M37.2 195.4h1.4M40 195.4h1.4M40.4 191.4v8"/>
<path d="M42.8 195.4h1.4M45.6 195.4h1.4M48.4 195.4h1.4M50.4 191.4v8M51.2 195.4h1.4M54 195.4h1.4M56.8 195.4h1.4M59.6 195.4h1.4M60.4 191.4v8M62.4 195.4h1.4M65.2 195.4h1.4M68 195.4h1.4"/>
<path d="M70.4 191.4v8M70.8 195.4h1.4M73.6 195.4h1.4M76.4 195.4h1.4M79.2 195.4h1.4M80.4 191.4v8M82 195.4h1.4M84.8 195.4h1.4M87.6 195.4h1.4M90.4 191.4v8M90.4 195.4h1.4M93.2 195.4h1.4"/>
<path d="M96 195.4h1.4M98.8 195.4h1.4M100.4 191.4v8M101.6 195.4h1.4M104.4 195.4h1.4M107.2 195.4h1.4M110 195.4h1.4M110.4 191.4v8M112.8 195.4h1.4M115.6 195.4h1.4M118.4 195.4h1.4M120.4 191.4v8"/>
<path d="M121.2 195.4h1.4M124 195.4h1.4M126.8 195.4h1.4M129.6 195.4h1.4M132.4 195.4h1.4M135.2 195.4h1.4M138 195.4h1.4M140.8 195.4h1.4M143.6 195.4h1.4M146.4 195.4h1.4M149.2 195.4h1.4M152 195.4h1.4"/>
<path d="M154.8 195.4h1.4M157.6 195.4h1.4M160.4 195.4h1.4M163.2 195.4h1.4M166 195.4h1.4M168.8 195.4h1.4M171.6 195.4h1.4M174.4 195.4h1.4M177.2 195.4h1.4M180 195.4h1.4M182.8 195.4h1.4M185.6 195.4h1.4"/>
<path d="M188.4 195.4h1.4M191.2 195.4h1.4M194 195.4h1.4M196.8 195.4h1.4M199.6 195.4h1.4M202.4 195.4h1.4M205.2 195.4h1.4M208 195.4h1.4M210.8 195.4h1.4M213.6 195.4h1.4M216.4 195.4h1.4M218.4 191.4v7.9h-198"/>
<path d="M230.4 191.4v7.9h30v-7.9M230.4 195.4h1.4M233.2 195.4h1.4M235.4 191.4v7.9M236 195.4h1.4M238.8 195.4h1.4M240.4 181.9v1.4M240.4 192.3v1.4M240.4 195.1v1.5M240.4 198v1.3M241.6 195.4h1.4M244.4 195.4h1.4"/>
<path d="M245.4 191.4v7.9M247.2 195.4h1.4M250 195.4h1.4M250.4 191.4v7.9M252.8 195.4h1.4M255.6 195.4h1.4M258.4 195.4h1.4M272.4 191.4v7.9h143M272.4 195.4h1.4M275.2 195.4h1.4M278 195.4h1.4M280.8 195.4h1.4"/>
<path d="M283.6 195.4h1.4M286.4 195.4h1.4M289.2 195.4h1.4M292 195.4h1.4M294.8 195.4h1.4M297.6 195.4h1.4M300.4 195.4h1.4M303.2 195.4h1.4M306 195.4h1.4M308.8 195.4h1.4M311.6 195.4h1.4M314.4 195.4h1.4"/>
<path d="M317.2 195.4h1.4M320 195.4h1.4M322.8 195.4h1.4M325.6 195.4h1.4M328.4 195.4h1.4M331.2 195.4h1.4M334 195.4h1.4M336.8 195.4h1.4M339.6 195.4h1.4M342.4 195.4h1.4M345.2 195.4h1.4M348 195.4h1.4"/>
<path d="M350.8 195.4h1.4M353.6 195.4h1.4M356.4 195.4h1.4M359.2 195.4h1.4M362 195.4h1.4M364.8 195.4h1.4M367.6 195.4h1.4M370.4 195.4h1.4M373.2 195.4h1.4M376 195.4h1.4M378.8 195.4h1.4M381.6 195.4h1.4"/>
<path d="M384.4 195.4h1.4M387.2 195.4h1.4M390 195.4h1.4M392.8 195.4h1.4M395.6 195.4h1.4M398.4 195.4h1.4M401.2 195.4h1.4M404 195.4h1.4M406.8 195.4h1.4M409.6 195.4h1.4M412.4 195.4h1.4M415.2 195.4h.2"/>
<path d="M415.4 198.9h5M.4 248.8h5M20.4 259.3h178M30.4 255.3v20.1M40.4 255.3v20.1M50.4 255.3v20.1M60.4 255.3v20.1M70.4 255.3v20.1M80.4 255.3v20.1M90.4 255.3v20.1M100.4 255.3v20.1M110.4 255.3v20.1"/>
<path d="M120.4 255.3v20.1M198.4 255.3v20.4M415.4 248.8h5M5.4 279.7h98.9M20.4 263.3h178M20.4 267.3h178M20.4 271.3h178M20.4 275.4v17M44.4 275.4v17M57.4 275.4v17M66.3 275.4v17M76.4 275.4v17"/>
<path d="M104.3 275.4v17M185.6 275.4v12.7M228.7 275.4v17M297.3 275.4v17M368.3 275.4v8.5M368.3 279.7h47.1M5.4 283.9h98.9M5.4 288.1h223.3M60.4 292.4v4.9M110.4 292.4v4.9M160.4 292.4v4.9M210.4 292.4v4.9"/>
<path d="M260.4 292.4v4.9M297.3 283.9h118.1M310.4 292.4v4.9M335.3 283.9v8.5M360.4 292.4v4.9M398.8 288.1h16.6M398.9 283.8v8.6"/>
<circle cx="232.9" cy="105.4" r=".9"/>
<circle cx="232.9" cy="117.3" r=".9"/>
<circle cx="232.9" cy="109.4" r=".9"/>
<circle cx="232.9" cy="113.3" r=".9"/>
<circle cx="232.9" cy="137.4" r=".9"/>
<circle cx="232.9" cy="121.3" r=".9"/>
<circle cx="232.9" cy="133.3" r=".9"/>
<circle cx="232.9" cy="125.3" r=".9"/>
<circle cx="232.9" cy="129.3" r=".9"/>
<circle cx="232.9" cy="157.3" r=".9"/>
<circle cx="232.9" cy="149.3" r=".9"/>
<circle cx="232.9" cy="153.3" r=".9"/>
<circle cx="232.9" cy="145.3" r=".9"/>
<circle cx="232.9" cy="141.3" r=".9"/>
<circle cx="232.9" cy="165.4" r=".9"/>
<circle cx="232.9" cy="161.3" r=".9"/>
<circle cx="232.9" cy="177.3" r=".9"/>
<circle cx="232.9" cy="193.4" r=".9"/>
<circle cx="232.9" cy="181.3" r=".9"/>
<circle cx="232.9" cy="197.3" r=".9"/>
</g>
<path d="M5.4 5.3h410v287.1h-410zM20.4 5.3v270.1M5.4 275.4h410" fill="none" stroke="#000" stroke-width=".7"/>
<text font-size="5" x="189.6" y="281.4">Siemens AG</text>
<g font-size="2.5">
<text x="30.5" y="4.1">1</text>
<text x="84.7" y="4.1">2</text>
<text x="134.7" y="4.1">3</text>
<text x="184.6" y="4.1">4</text>
<text x="234.7" y="4.1">5</text>
<text x="284.7" y="4.1">6</text>
<text x="334.7" y="4.1">7</text>
<text x="387.9" y="4.1">8</text>
<text x="2.1" y="30.3">A</text>
<text x="416.6" y="30.3">A</text>
<text x="2.4" y="75.1">B</text>
<text x="416.9" y="75.1">B</text>
<text x="9.6" y="98.8" transform="rotate(-90 9.6 98.8)">Copyright (C) Siemens AG 2002</text>
<text x="13.6" y="98.8" transform="rotate(-90 13.6 98.8)">Conveyed confidentially. All rights reserved.</text>
<text x="17.6" y="98.8" transform="rotate(-90 17.6 98.8)">Als Betriebsgeheimnis anvertraut. Alle Rechte vorbehalten.</text>
<text x="236.3" y="101.1">-B83.1-X531</text>
<text x="2.6" y="125.1">C</text>
<text x="417.1" y="125.1">C</text>
<text x="240.4" y="173.1">-B83.2</text>
<text x="2.4" y="175.1">D</text>
<text x="416.9" y="175.1">D</text>
<text x="235.8" y="189.1">-B83.2-X500</text>
<text x="2.6" y="225.1">E</text>
<text x="417.1" y="225.1">E</text>
<text x="2.6" y="267.9">F</text>
<text x="417.1" y="267.9">F</text>
<text x="329.7" y="272.1">=1.1+.A1-B83.1-X531,=1.1+.A1-B83.2,=1.1+.A1-B83.2-X500</text>
<text x="66.9" y="278.8">Date</text>
<text x="78.1" y="278.8">19.10.2011</text>
<text x="231.9" y="278.8">SINAMICS S120 CABINET MODULE</text>
<text x="370.6" y="278.8">=1.1</text>
<text x="7.1" y="287.1">AA</text>
<text x="21.9" y="287.1">-</text>
<text x="44.9" y="287.1">19.10.11</text>
<text x="58.1" y="287.1">Syst.</text>
<text x="66.9" y="283">Drawn</text>
<text x="66.9" y="287.2">Appr.</text>
<text x="78.1" y="283.1">SYSTEM</text>
<text x="231.9" y="283.1">ZYC220673100001</text>
<text x="370.7" y="283.1">+.A1</text>
<text x="400.1" y="287.1">Sheet3+</text>
<text x="7.1" y="291.6">Rev.</text>
<text x="21.9" y="291.6">Remarks</text>
<text x="45.9" y="291.6">Date</text>
<text x="58.1" y="291.6">Name</text>
<text x="66.9" y="291.6">Norm</text>
<text x="78.1" y="291.6">s. Artus-Symbol</text>
<text x="105.1" y="291.6">Orig./Repl.f./Repl.by</text>
<text x="339.9" y="289.6">FF-KL</text>
<text x="405.9" y="291.6">21</text>
<text x="411.1" y="291.6">Sh.</text>
<text x="30.5" y="296.1">1</text>
<text x="84.7" y="296.1">2</text>
<text x="134.7" y="296.1">3</text>
<text x="184.6" y="296.1">4</text>
<text x="234.7" y="296.1">5</text>
<text x="284.7" y="296.1">6</text>
<text x="334.7" y="296.1">7</text>
<text x="387.9" y="296.1">8</text>
</g>
<g font-size="2">
<text x="32.8" y="11">Cable designation</text>
<text x="72.8" y="11">Type, core number, cross section</text>
<text x="122.8" y="11">Destination, item designation</text>
<text x="162.8" y="11">Level</text>
<text x="247.8" y="9">Terminal</text>
<text x="303.8" y="9">Line-up type</text>
<text x="359.8" y="9">Type of wiring</text>
<text x="25.1" y="17.9">1</text>
<text x="24.9" y="22.9">2</text>
<text x="32.3" y="18.3">D1023</text>
<text x="32.3" y="23.4">GRFK13-0103</text>
<text x="72.3" y="18.3">Schraube 1x mm²</text>
<text x="72.3" y="23.4">DSA-Br</text>
<text x="24.9" y="28">3</text>
<text x="24.8" y="32.9">4</text>
<text x="24.9" y="37.9">5</text>
<text x="24.9" y="43">6</text>
<text x="24.9" y="47.9">7</text>
<text x="24.9" y="52.9">8</text>
<text x="190.5" y="51.2">Cable connection to termination</text>
<text x="24.9" y="58">9</text>
<text x="191.1" y="55.2">A</text>
<text x="209.1" y="55.4">B</text>
<text x="24.4" y="62.9">10</text>
<text x="191.1" y="60.7">C</text>
<text x="209.1" y="60.9">D</text>
<text x="129.2" y="70.8">Termination A Destination</text>
<text x="237" y="70.8">Terminal strip</text>
<text x="279.5" y="70.7">Termination B Destination</text>
<text x="129.4" y="74.8">Termination C Destination</text>
<text x="279.5" y="74.8">Termination D Destination</text>
<text x="135.4" y="81.7">Item designation</text>
<text x="285.4" y="81.7">Item designation</text>
<text x="238.2" y="87.8">Link</text>
<text x="251.5" y="87.8">Term.-</text>
<text x="25.1" y="93.5">1</text>
<text x="34.9" y="93.5">2</text>
<text x="44.9" y="93.5">3</text>
<text x="54.8" y="93.5">4</text>
<text x="64.9" y="93.5">5</text>
<text x="74.9" y="93.5">6</text>
<text x="84.9" y="93.5">7</text>
<text x="94.9" y="93.5">8</text>
<text x="104.9" y="93.5">9</text>
<text x="114.4" y="93.5">10</text>
<text x="254.1" y="91.8">No</text>
<text x="257.4" y="106.6">1</text>
<text x="341" y="106.6">P_Encoder 5V/24V</text>
<text x="366.3" y="106.3">/3.5</text>
<text x="257" y="114.6">2</text>
<text x="351.8" y="114.6">M_Encoder</text>
<text x="366.3" y="114.3">/3.5</text>
<text x="257" y="122.6">3</text>
<text x="355.6" y="122.7">- Temp</text>
<text x="366.3" y="122.4">/3.5</text>
<text x="256.8" y="130.6">4</text>
<text x="355.6" y="130.6">+ Temp</text>
<text x="366.3" y="130.3">/3.5</text>
<text x="257" y="138.6">5</text>
<text x="361.4" y="138.6">NC</text>
<text x="366.3" y="138.3">/3.5</text>
<text x="257" y="146.6">6</text>
<text x="361.4" y="146.6">NC</text>
<text x="366.3" y="146.3">/3.5</text>
<text x="257" y="154.6">7</text>
<text x="361.4" y="154.7">NC</text>
<text x="366.3" y="154.4">/3.5</text>
<text x="257" y="162.6">8</text>
<text x="361.4" y="162.6">NC</text>
<text x="366.3" y="162.3">/3.6</text>
<text x="255.4" y="178.6">PE</text>
<text x="326.6" y="178.7">-Erde</text>
<text x="366.3" y="178.4">/4.6</text>
<text x="254.6" y="194.6">1..8</text>
<text x="321.8" y="194.7">-T1-X402 :1..8B</text>
<text x="359.4" y="194.6">DSA</text>
<text x="366.3" y="194.3">/4.3</text>
<text x="122.8" y="258.4">Screen bus</text>
<text x="122.8" y="262.4">N-bus</text>
<text x="221.3" y="261.3">Cover</text>
<text x="122.8" y="266.4">PE-PEN-bus</text>
<text x="221.3" y="266.4">insulation plate</text>
<text x="122.8" y="270.5">Used cores total</text>
<text x="122.8" y="274.5">Continued on sheet</text>
<text x="221.3" y="271.3">higher level insulation plate</text>
</g>
<g font-size="1.8">
<text x="194.9" y="55.4">BK</text>
<text x="220.6" y="55.4">BK</text>
<text x="194.9" y="60.9">BK</text>
<text x="220.6" y="60.9">BK</text>
<text x="18.5" y="211.2" transform="rotate(-90 18.5 211.2)">|</text>
<text x="18.5" y="217.9" transform="rotate(-90 18.5 217.9)">| 3 |</text>
<text x="11.5" y="253.5" transform="rotate(-90 11.5 253.5)">7.6.0</text>
<text x="8" y="262.5" transform="rotate(-90 8 262.5)">3001565031_1000_E_AA</text>
<text x="8" y="273.5" transform="rotate(-90 8 273.5)">Project:</text>
<text x="11.5" y="273.5" transform="rotate(-90 11.5 273.5)">ELCAD-VERSION:</text>
<text x="15" y="274" transform="rotate(-90 15 274)">X:/673_S120 CM/X30 order documentation/documentation_X30_order/X30 out/3001565031 -35mm3/3001565031_1000_AA/3001565031_1000_E_AA.pro</text>
<text x="18.5" y="273.5" transform="rotate(-90 18.5 273.5)">ELCAD-Projektstruktur: Terminalblock diagram |</text>
<text x="199.8" y="284.4">I DT LD WNV</text>
<text x="206.3" y="286.9">N</text>
<text x="231.7" y="291.2">Terminalblock diagram</text>
</g>
<text font-size="1.4" x="36.6" y="194">grau</text>
</svg>
